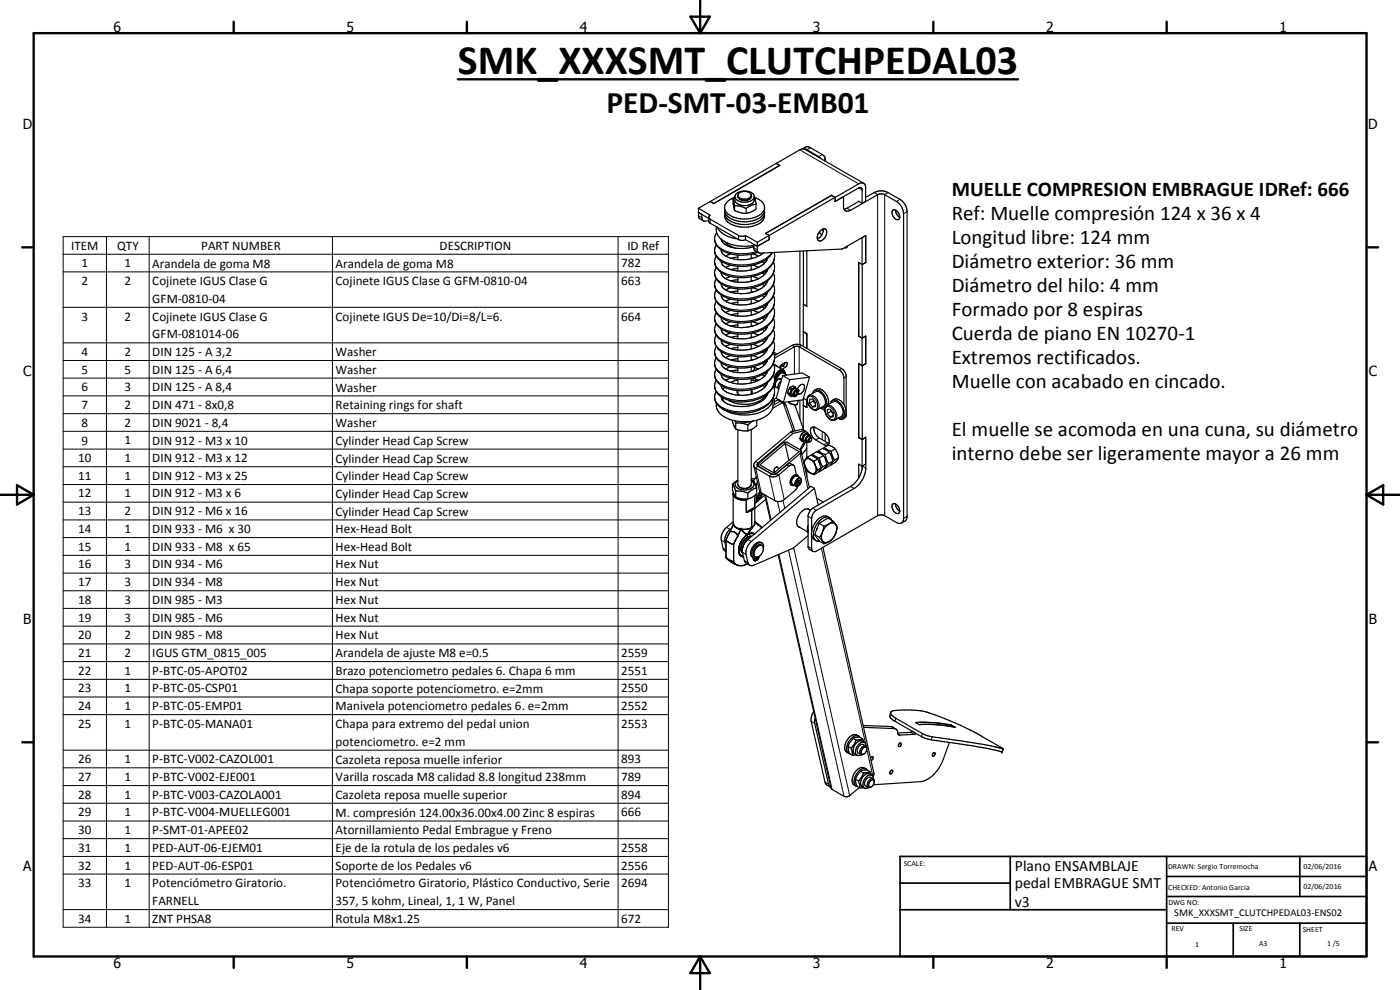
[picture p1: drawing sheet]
<svg xmlns="http://www.w3.org/2000/svg" width="420mm" height="297mm" viewBox="0 0 420 297" stroke-linecap="round" stroke-linejoin="round" font-family="sans-serif">
<g fill="none" stroke="#000" stroke-width=".71">
<path d="M10.1 9.9h400v277.1h-400zM70.1 6.5v3.4M140.1 6.5v3.4M207.2 5h5.8l-2.9 4.9zM210.1 0v9.9M280.1 6.5v3.4M350.1 6.5v3.4M137.4 23.8h168.1M6.7 74.2h3.4M410.1 74.2h3.5M.1 148.5h10M5.1 145.6l5 2.9-5 2.9z"/>
<path d="M410.1 148.5h10M410.1 148.5l5-2.9v5.8zM6.7 222.7h3.4M410.1 222.7h3.5M70.1 287v3.4M140.1 287v3.4M210.1 287v10M210.1 287l2.9 5h-5.8zM280.1 287v3.4M350.1 287v3.4"/>
</g>
<g fill="none" stroke="#000" stroke-width=".35">
<path d="M220 59.6l.5 2.1M220 59.6v1.4l.5 2.2M220.4 59.3a3.4 3.4 0 0 0-2.5 5.1 8.1 8.1 0 0 0 11.1 0 2.89 2.89 0 0 0 .4-2.6 3.9 3.9 0 0 0-2.9-2.5M220.5 59.1a3.4 3.4 0 0 0 4.4 1.4l1.1-.7 .3-.7M220.5 59.2l-.5 .4M220.9 58.2a3.9 3.9 0 0 1 5.4 .4v1.6a3.6 3.6 0 0 1-5.7 0l-.1-1.4zM221.4 58.6a2.43 2.43 0 0 0 4.1 .2M221.9 57.8a2.65 2.65 0 0 1 3.6 .6l-.3 1.2a2.96 2.96 0 0 1-3.5 0 1.21 1.21 0 0 1 .2-1.8zM226.3 59.1l.2 .2M226.5 59.3l.4 1.7v1.7l-1.8 1.1-1.2 .2M232.9 49l1.1 .7-19.8 11.3M233 49v.1"/>
<path d="M233 49l1 .6-19.8 11.5M240.8 44.7l-27.6 15.8M240.8 44.7l.7 .1 17.7 10.2M240.9 44.7l1-.6h.8l4.3 2.4 .6 1M241 44.7l1.2 .2 3.7 2.2 .2 .4M247.6 47.5l-.2 .7M247.6 47.6v.7M249.6 58.6l1 .6M249.6 58.6h.1M249.6 58.6l-19.8 11.5M250.6 59.2l-1.1-.6-19.7 11.4M250.6 59.2v1.3l2.5-1.5v3.2a1.27 1.27 0 0 0 .8 1.1 1.27 1.27 0 0 0 1.4-.2l8.6-4.9 1.3 .1 3.8 2.2a4.6 4.6 0 0 1 2.2 3.6v91.5l-.2 .8-.5 .5"/>
<path d="M250.6 59.2l-19.8 11.5M250.6 59.2v1.3M259.2 55l.3 .3 .3 .7v4.4l-1.1 .6M259.2 55l-1-.1-7.6 4.3M259.8 59.2l2.5-1.4a4.5 4.5 0 0 1 4.3 0l3.5 2a4.6 4.6 0 0 1 2.1 3.7v91.4l-.4 1.3-1.3 .7M209.6 63.8l3.1 1.7M209.6 62.5l.1 2.7 .3 .5 1.1 .6M209.6 62.5l3.5 2.1-.4 .6M210.6 64.3l.1 1.5 .4 .5M211.1 66.3h1.6M212.7 65.2l.2 .5 9 5.1 1.1 .1 .7-.2M212.7 65.2v1.2l.2 .4 9 5.2 1.1 .1 .7-.2"/>
<path d="M213.1 60.5l-3.5 2M213.2 60.5l1 .5M213.2 60.5h.1M215 68.1a4.2 4.2 0 0 0 2.7 4.5 13.8 13.8 0 0 0 8.5 1.1M215 73.4a3.8 3.8 0 0 0 2.4 5.5l2.1 .7 1.9 .3M215 76.8a3.6 3.6 0 0 0 1.5 5M215.1 69.8a3.6 3.6 0 0 0 1.6 5.3 13.1 13.1 0 0 0 10.7 .6M215.3 68.2a7.4 7.4 0 0 0 6 3.5M216.5 78.4a3.1 3.1 0 0 0 2.8 2.5M216.5 71.8l.2 .7 .6 .7a6.8 6.8 0 0 0 3.3 1.2M216.5 75v.3M216.5 75.3a4.8 4.8 0 0 0 4.3 2.6h3.4l1.7-.4"/>
<path d="M216.6 71.9h-.1M216.7 75.1l-.2 .2M216.7 78.5l-.2 .2M217.5 72.4l.8 .9 1.3 .7M217.5 62.5a4.1 4.1 0 0 0 3.6 2.9 8 8 0 0 0 8-1.9l.3-1M217.5 63.5a3.2 3.2 0 0 0 2.6 3.3 8.4 8.4 0 0 0 9-1.6l.3-1M218.2 73.2l-.4 .2M219.3 79.5l-1.5 .7M219.3 76.2l-1.5 .6M219.6 74l-.3 .1M219.6 74l.5 .3M220.5 61.7v1.5"/>
<path d="M220.5 61.7l1.7 .2 1.7 .7M220.5 63.2l1.3 .5 2.1 .3M221.4 76.5v1.4M221.4 79.9v1.4M221.4 77.1l-2.1 .4M223.7 70.7l3.6 2M223.7 71.9l3.6 2M223.7 70.7v1.2M223.9 62.6v1.4M225.5 76.2v1.4M225.5 79.6v1.4M225.5 77.4l.4 .1"/>
<path d="M225.9 79.5l1.8 .7M225.9 76.2l1.8 .6M226.2 74l-.8 .2a12.2 12.2 0 0 1-5.2 .1M226.9 61.3l-1.1 .2-1.9 1.1M227.3 73.9l-1.1-.6 .1 1.5 1.4 1M227.3 72.7v2.5l.4 .7M227.7 75.9l25.1-1.2 7-4v8.1M228.7 78.5l-3.1 1.1-2 .3h-2.2M228.7 78.5l.7 .5M229.1 75.9l-1.6 1-1.6 .6M229.4 63.5a2.99 2.99 0 0 1-.4 2.5 8.2 8.2 0 0 1-8.9 1.6 3.4 3.4 0 0 1-2.6-3.7M229.4 78.1l.4 .4"/>
<path d="M229.8 70v.1M229.8 70l1 .7M229.8 70.1l1 .6M230.4 77.4a6.4 6.4 0 0 1-4.5 3.5M230.8 70.7v1.2l-3.5 2M230.8 70.7l-3.5 2M231.8 75.7a7.1 7.1 0 0 1-3.1 2.8M232.1 78.5a5.3 5.3 0 0 1-3 6.6l-3.2 1.3M232.3 75.7a4.8 4.8 0 0 1-1.9 5.1M240.1 75.4v28M241.1 75.3v15.9M242.1 75.2v16.7l-1-.6"/>
<path d="M245.8 69.6l.9 .8M246.2 69.3a1.01 1.01 0 0 1 1-.7 1.01 1.01 0 0 1 .9 .9 2.49 2.49 0 0 1-2.3 2.8 2.01 2.01 0 0 1 .4-3zM246.8 68.8l.2 .4M247 68.7v.5M247 69.2a3 3 0 0 1-1.7 2.5M250.6 60.4v.1M250.6 60.5l7.3-4.2h.4l.4 .5v4.2M254.3 73.8l-.3 .5h-.6M257.7 60.4v.1M257.7 60.4l1 .6M257.8 60.4l-3.6 2.1-.9 .3M258.7 71.3v.1"/>
<path d="M258.7 79.4l-1-.7v22.2M258.7 79.4h.1M258.7 71.4v8M258.8 79.4v22l-1.1-.5M259.7 70.7l-1 .7M259.8 78.8l-1 .6M259.8 78.8l-1.1 .6M267.9 63.1l.1-.1a1.92 1.92 0 0 1 1.7 2.8 1.89 1.89 0 0 1-1.8-2.7zM268.8 63l.3 1.3 .9 .9M215 87a3.6 3.6 0 0 0 2 5.2 13.2 13.2 0 0 0 8.9 .9M215 80.2a3.8 3.8 0 0 0 2.4 5.4l1.6 .7a15.5 15.5 0 0 0 6.9 .1M215 83.6a3.7 3.7 0 0 0 2 5.3 13.4 13.4 0 0 0 12.4-.6"/>
<path d="M215 90.4a3.6 3.6 0 0 0 2 5.2l2 .8a15.5 15.5 0 0 0 6.9 .1M215 93.8a3.5 3.5 0 0 0 1.3 4.8 13.2 13.2 0 0 0 13.1-.1M215 97.2a3.8 3.8 0 0 0 2.4 5.4l2 .7a14.5 14.5 0 0 0 6.5 0M216.5 81.8l2.2 1 2.8 .5h2l2.4-.4M216.5 81.8a3.4 3.4 0 0 0 2.8 2.4M216.5 85.1a3.1 3.1 0 0 0 2.8 2.6M216.5 88.5a3.1 3.1 0 0 0 2.8 2.6M216.5 91.9a2.99 2.99 0 0 0 2.5 2.5h.3M216.5 95.3a3.1 3.1 0 0 0 2.8 2.5M216.5 98.7a3.1 3.1 0 0 0 2.8 2.5M216.7 81.9l-.2 .2M216.7 85.3l-.2 .2"/>
<path d="M216.7 88.7l-.2 .2M216.7 92.1l-.2 .1M216.7 95.5l-.2 .1M216.7 98.8l-.2 .2M219.3 99.9l-1.5 .6M219.3 96.5l-1.5 .7M219.3 93.1l-1.5 .7M219.3 97.8a12 12 0 0 0 6.6 0M219.3 89.7l-1.5 .7M219.3 86.4l-1.5 .6M219.3 91.1l2.5 .4 2.1-.1 2-.3M219.3 82.9l-1.5 .7"/>
<path d="M219.3 80.9l2.5 .4h2.1l2-.4M221.4 83.3v1.4M221.4 86.7v1.4M221.4 90.1v1.3M221.4 93.5v1.4M221.4 96.8v1.4M221.4 80.6l-2.1 .3M221.4 83.9l-2.1 .3M221.4 87.3l-2.1 .4M221.4 90.7l-2.1 .4M221.4 94.1l-2.1 .3M221.4 97.5l-2.1 .3"/>
<path d="M225.5 83.1v1.3M225.5 86.4v1.4M225.5 89.8v1.4M225.5 93.2v1.3M225.5 96.6v1.3M225.5 100v1.3M225.5 80.8l.4 .1M225.5 84.2l.4 .1M225.5 87.5l.4 .2M225.5 91l.4 .1M225.5 94.4h.4M225.5 97.7l.4 .1"/>
<path d="M225.9 99.9l1.8 .6M225.9 96.5l1.8 .7M225.9 93.1l1.8 .7M225.9 89.7l1.8 .7M225.9 86.4l1.8 .6M225.9 82.9l1.8 .7M228.7 81.9l.7 .4M228.7 85.3l.7 .4M228.7 88.7l.7 .4M228.7 92.1l.7 .4M228.7 95.5l.7 .4M228.7 98.8l.7 .5"/>
<path d="M229.4 95l.4 .5M229.4 91.7l-2.1 1-1.4 .4M229.4 98.4l.4 .4M229.4 91.7l.4 .4M229.4 88.3l.4 .4M229.4 84.9l.4 .4M229.4 81.5l.4 .4M229.8 92.1a8 8 0 0 1-5.2 2.6l-3.1 .2-2.2-.5M229.8 81.9a8.8 8.8 0 0 1-6.2 2.8l-2.8-.1-1.5-.4M230.4 84.2a7.1 7.1 0 0 1-6.2 3.8l-3.1 .1-1.8-.4M230.4 80.8l-1.4 1-3.1 1.1M230.4 87.6a6.4 6.4 0 0 1-4.5 3.5"/>
<path d="M230.4 91l-.6 1.1M230.4 94.4a6.6 6.6 0 0 1-4.5 3.4M230.4 97.8a6.2 6.2 0 0 1-4.5 3.4M230.4 80.8l-.6 1.1M232.1 81.9a5.2 5.2 0 0 1-2.7 6.4M232.1 85.3l.3 1.1-.3 2.2M232.1 88.7l.3 1.1-.3 2.2M232.1 92.1a4.2 4.2 0 0 1 0 3.3M232.1 95.5l.3 1.1-.3 2.2M232.1 98.8a5.2 5.2 0 0 1-2.7 6.4M232.1 88.6a6.9 6.9 0 0 1-2.7 3.1M232.1 92a8.3 8.3 0 0 1-6.2 4.5"/>
<path d="M232.1 95.4a6.9 6.9 0 0 1-2.7 3.1M232.1 98.8a8.5 8.5 0 0 1-6.2 4.5M241.1 91.3v8.2l1 .6v4.5M241.1 99.6l1 .6M241.1 99.6v4.3M241.1 91.2l1 .6M241.1 99.5v.1M241.1 91.2v.1M215 100.5a3.6 3.6 0 0 0 2 5.3l1.1 .5a14.2 14.2 0 0 0 7.8 .4M215 103.9a3.5 3.5 0 0 0 1.3 4.9 12.2 12.2 0 0 0 9.6 1.2M215 107.3a3.6 3.6 0 0 0 2 5.3 13.5 13.5 0 0 0 8.9 .9M215 110.7a3.7 3.7 0 0 0 2.4 5.4l2 .8 1.9 .2"/>
<path d="M215 114.1a3.6 3.6 0 0 0 2 5.2M215 117.5a3.8 3.8 0 0 0 2.4 5.4 13 13 0 0 0 13.4-1.8l1.2-1.6M216.5 115.7a2.99 2.99 0 0 0 2.5 2.4l.9 .2a11.8 11.8 0 0 0 5 .1l2.6-.8 2-1.4M216.5 102.1a3.1 3.1 0 0 0 2.8 2.5M216.5 105.5a3.1 3.1 0 0 0 2.8 2.5M216.5 108.9a3.1 3.1 0 0 0 2.8 2.5M216.5 119l.1 .8 .5 .6M216.7 102.2l-.2 .2M216.7 105.7l-.2 .1M216.7 109l-.2 .2M216.7 112.4l-.2 .2M216.7 115.8l-.2 .2"/>
<path d="M216.9 119.3l.2 1.1M217.5 116.2l-.4 .8M219.3 113.5l-1.5 .6M219.3 110.1l-1.5 .6M219.3 106.7l-1.5 .6M219.3 111.4l2.2 .4h2.1l2.3-.4M219.3 103.3l-1.5 .6M219.3 108a12 12 0 0 0 6.6 0M219.3 101.2l2.5 .4h1.8l2.3-.4M221.3 117.1l.1 1.1M221.4 100.2v1.4M221.4 103.6v1.4"/>
<path d="M221.4 107v1.4M221.4 110.4v1.4M221.4 113.8v1.4M221.4 117.2v1M221.4 118.2l.7 .4M221.4 114l-2.2 .7M221.4 100.9l-2.1 .3M221.4 104.3l-2.1 .3M221.4 107.7l-2.1 .3M221.4 111l-2.1 .4M225.5 103.4v1.3M225.5 106.8v1.3"/>
<path d="M225.5 110.2v1.3M225.5 113.5v1.4M225.5 116.9v1.3M225.5 117l.2 .7-.4 .6M225.5 114l1.5 .4M225.5 101.1l.4 .1M225.5 104.5l.4 .1M225.5 107.9l.4 .1M225.5 111.3l.4 .1M225.7 106.7l-.2 .3M225.9 113.5l.9 .2M225.9 110l1.8 .7"/>
<path d="M225.9 106.7l1.8 .6M225.9 103.3l1.8 .6M225.9 104.6l-3.4 .5-3.2-.5M226 113.5v.6M226.6 110.3l-.5 1M226.8 113.7l.4 .2M226.8 113.7v.6M227.2 113.9l.5 .2M227.2 113.9l-.1 .4M227.4 110.6l-.2 .3M227.6 114.1l-.5 .2M228.7 102.2l.7 .5"/>
<path d="M228.7 105.7l.7 .3M228.7 109l.7 .5M228.7 112.4l.7 .4M229 115.6l.5 .6M229.4 105.2l-1.6 .9-1.9 .6M229.4 112l-3.5 1.5M229.4 115.4a13.2 13.2 0 0 1-8.1 1.7M229.4 115.4l.4 .4M229.4 112l.4 .4M229.4 108.6l.4 .4M229.4 105.2l.4 .5M229.4 101.8l.4 .4"/>
<path d="M229.5 116.1v.1M229.7 118.6a7.6 7.6 0 0 1-7.6 2.6l-1.7-.3-1.9-.9M229.8 109a7.5 7.5 0 0 1-3.9 2.4M229.8 109l-.5 .3M229.9 118.4v.6M229.9 119l-.1 .2a10.4 10.4 0 0 1-12.7 1.2M230.4 111.3a7.6 7.6 0 0 1-7.2 3.9 8.2 8.2 0 0 1-6.5-2l-.2-.9M230.4 101.1a5.9 5.9 0 0 1-4.5 3.5M230.4 107.9l-.6 1.1M230.4 114.7l-.9 1.5M230.4 118.1l-.5 .9M230.4 104.5a6.3 6.3 0 0 1-4.5 3.5"/>
<path d="M232 119.5a5 5 0 0 1-4 4.2 12.7 12.7 0 0 1-11.4-1.2M232 119.6v2.1a4.9 4.9 0 0 1-3.9 4.1l-3.2 .7M232.1 102.2a4.6 4.6 0 0 1-.8 4.7l-1.1 1.2-1.6 1-2.7 .9M232.1 109a5.3 5.3 0 0 1-2.7 6.4M232.1 112.4a5.6 5.6 0 0 1-3.5 6.9 13.6 13.6 0 0 1-11.6 0M232.1 115.8a4.2 4.2 0 0 1-.1 3.7M232.3 115.2v1M232.3 109.5h.2M232.4 106.3v.4M232.4 106.3h.6M232.4 114.8l.2 .3-.2-.2M232.4 106.7a5.7 5.7 0 0 1-3 5.3"/>
<path d="M232.4 106.7l5.3-3.1a3.1 3.1 0 0 1 2.8 0l12 7a3.1 3.1 0 0 1 1.4 2.1v12l-.2 .6-.9 .5M232.4 107.5l6-3.4 1.1-.2 12.6 7.2 .8 1.1 .4 1v8.2M232.5 109.5l2.6 1.5M232.5 109.5l.7 .4M232.8 114.6l-.2 1.1 .3 .5 .6 .3M233 119.4l-.6 .4v1.6l1.7-1M233.2 106.2l-1.1-.5 .3 .6M233.5 119.8v.2M233.5 120l.5 .3M233.5 120l-1.1 .6M233.5 116.5l.2 .4M234.4 114.3a2.14 2.14 0 0 0-.9 2.2"/>
<path d="M234.5 113.9a1.12 1.12 0 0 0-1.7 .7M234.9 112.7l-2 6.8 2.2 1.2M234.9 112.7l5.9-.8 2.1 1.3M234.9 112.7l2.1 1.2M234.9 109.2v.7M235.1 111.5a2.33 2.33 0 0 0-2.4 2.6l.1 .5M235.2 111.5a2.6 2.6 0 0 0-2.3 2.9M235.2 111.5l.4 .3M235.5 111.7a1.07 1.07 0 0 0-1.9 .1 2.93 2.93 0 0 0-.9 2.9M235.6 108.8l-.5 .9-1.1 .7 .6-1 1.1-.6a.46 .46 0 0 1 .6 .1 .46 .46 0 0 1-.1 .7l-.4 .5-1.1 .7M235.6 111.8a1.13 1.13 0 0 0-.9-.9 1.13 1.13 0 0 0-1.2 .5l-1.1 1.8M235.6 111.8l.1 .5"/>
<path d="M236.1 112.5l-1-.6a1.96 1.96 0 0 0-1.9 2.1M236.4 117.9l.6 .8 .5 .3M236.4 117.9l.5 .3M236.9 118.2l.6 .8M237 116.5l-.6 1.4M237 116.5l.5 .3M237 113.9l-1.9 6.8M237.3 118.7l.1 .1M237.5 116.8l-.6 1.4M237.9 118.8l-.4 .2M238.6 117.5l.4-.2 .3 .2-.3 .9a.44 .44 0 0 1-.6 .2 .44 .44 0 0 1-.1-.6zM238.6 117.1l.5-.2a1.11 1.11 0 0 1-.1 1.9 .62 .62 0 0 1-.9 .1 .62 .62 0 0 1-.1-.9z"/>
<path d="M238.6 116.1l-.7-.2-.9 .6M238.6 116.1l.5 .7M238.6 116.1l-1.1 .7M238.8 118.4l-.1 .1M239.2 117.7l-.1-.2a.62 .62 0 0 0-.6 .3 .62 .62 0 0 0 0 .7h.2M239.2 117.7l-.5 .8M239.2 117.7h.1M239.3 116.9a1.56 1.56 0 0 1 1.9-1.4 1.93 1.93 0 0 1-1.6 2.7l-.1-.1M239.3 117a1.24 1.24 0 0 0-1.5 0 1.24 1.24 0 0 0-.4 1.4l.8 .6M239.3 116.7l.5 .4-.2 .2M239.6 117l-.1 .1M239.8 117.2l-.2 .6"/>
<path d="M241.1 119.8v1.8l1 .6M241.1 119.5l1.1 .6M242.7 118.7l2.1-1.2a2.64 2.64 0 0 1 2.9 2.6v1l-.3 .6-2.1 1.2a2.61 2.61 0 0 1-3-2.2v-.4a1.65 1.65 0 0 1 .4-1.6zM242.9 113.2l-1.9 6.8-5.9 .7M242.9 113.2l-5.9 .7M243.9 118a1.25 1.25 0 0 1 .9-1.1 1.25 1.25 0 0 1 1.3 .4 3.8 3.8 0 0 1 1.8 4.6M244.5 117.1a2.15 2.15 0 0 1 3.2 .9 3.5 3.5 0 0 1 .8 3.5M257.7 100.9l1 .6M257.7 109.1h.1M257.7 109.1l1.1 .7M258.7 109.7l-1-.6v22.2M258.7 101.5l1.1-.7v8.3"/>
<path d="M258.7 101.5v8.2M258.8 109.8v22M259.8 109.1l-1 .7M259.8 109.1l-1.1 .6M215 120.9a4.3 4.3 0 0 0 2.7 4.4 13.3 13.3 0 0 0 7.2 1.2M219.8 126.1l.4 1.5 .6 1.1M220.6 126.3l.2 .6M220.8 126.9v1.8M220.8 128.7l1.4 .5 2.2 .1M220.8 126.9l2.2 .1 1.4 .5M222.3 126.5l2.1 .1M224.4 126.5v.1"/>
<path d="M224.4 127.5v1.8M224.9 126.5l-.5 .1M225.5 128.9v16.7a2.42 2.42 0 0 1-4.1-.2v-16.5M225.5 128.9l-1.1 .4M226.1 126.3l-1.7 1.2M226.2 139.7l1.8 7.7 .5 .5 4.1 2.3a2.63 2.63 0 0 0 2.8-.3l3.1-2.6 .9-1.4M227.1 126.1v1.7l-1.6 1.1M227.5 139.6l.4 .5M227.5 139.7l.1 .3M228 139.5l7.6-6.4 4.2 2.4-7.5 6.4zM233.9 120l.2 .4M234.1 120.4l.9 .5"/>
<path d="M234.6 120.4l1.2 1 2.8 7.9M234.8 120.8l-3 1.8M235.1 120.9l3 8.5M235.6 133.1l1.2 5M237.3 129.6l-10.5 8.9a1.15 1.15 0 0 0 0 2l4.1 2.3a2.63 2.63 0 0 0 2.8-.3l3.4-2.8 .7-.3 .4 .2M237.3 129.6l.7 .4M237.9 129l-.2 .5M238 130l-10.8 9.2 .2 .6 4.4 2.5M238.1 139.6l-.7-.5a1.09 1.09 0 0 0-1.3 .4l-3.1 2.6-.6 .3-.9-.2M238.2 139.6l.3 .5 .5 2.3M238.5 121.5l2.7 7.5M239.6 120.1l-.4 1.1a2.43 2.43 0 0 1-2.6-.6v-.1"/>
<path d="M240.1 120.1v5.7M240.1 134.9l-3.8-2.2-1.1 .1-7.5 6.3-.2 .5M240.1 134.9l.1 .1M240.1 131.6l1 1M240.1 131.6l.5 .2M240.2 135l.2 .4M240.4 135.4l-.3 .7-7 5.9-1.2 .3M240.4 135.3l2.5 11M240.6 131.8l.5 .8M240.7 130.1l-.6 1.5M240.7 130.1l.4 .3M241.1 121.7v7"/>
<path d="M241.1 130.4l-.5 1.4M241.1 121.7h.1M241.3 132.6l-1.2 2.3M241.4 132.5l-.3 .1M241.5 139.3l.2 .7M241.5 139.7l.3 .6M241.6 132.5h-.2M241.7 138l-.2 1.3M241.7 129.3l-1.1-.5-3.3 .8M241.7 132.5l-1.5 2.5M241.8 137.8l-.5 .8 .2 .8M241.9 129.5l-.7-.3-3.2 .8"/>
<path d="M242.1 120.1v2.2l-1-.6M242.1 132.7v4.7M242.1 134.5l-1.5 1.8M242.1 137.4l-.3 .4M242.3 129.8l.5 .7M242.3 129.8l-1.2 .6M242.3 129.8l-.5-.3-1.1 .6M242.3 137.2l-.2 .2M242.3 137.2l1.1 .8M242.3 137.2l1.1-.7 2 1.2M242.5 132.5l-.4 .2M242.9 137.7l-.7-.1-.4 .2"/>
<path d="M243 137.7l.4 .3M243 130.6a1.26 1.26 0 0 0-1.2 .7 1.26 1.26 0 0 0 .2 1.4h.1M243 121v-1.2l.9-.1 .9 1.1v1.2l-.9 .1M243 121l.9 1.1M243 130.6l.2 .6M243 130.6l-.5-.3a1.33 1.33 0 0 0-1.2 2l.6 .3M243.2 132.5a.4 .4 0 0 1-.5-.3 .4 .4 0 0 1 .2-.5l.4-.2a.67 .67 0 0 1 .1 .8 .67 .67 0 0 1-.8 .3M243.4 131.3a.92 .92 0 0 0-.8 1.3M243.4 131.3l.2 .5M243.4 131.3l-.6-.3a.84 .84 0 0 0-.8 .4 .84 .84 0 0 0 .1 .9l.5 .3M243.4 138l1 .3M243.4 138l.8 .7 .5 1"/>
<path d="M243.5 128.4l.5-.3 .5 .1 2.8 1.6a2.87 2.87 0 0 1 1.3 3.6l-.9 .2-2.9-1.6a2.92 2.92 0 0 1-1.3-3.6zM243.9 136.3l1.2-.7 .9 .3 1.1 .8M243.9 136.3l.8 .6 1.2 .5M243.9 136.3l-.4 .3M244 120.4l.8 .8M244 120.4l-1 .6M244.1 120l-.1 .4M244.3 128.1a3.4 3.4 0 0 0 1.5 3.3l3 1.6M244.4 138.3l.3 1.4M244.7 139.7l.2 .7-.1 1.2M244.7 139.7l.7 1.3M244.8 121.6l-.9 .5"/>
<path d="M245.4 137.7l1.1 2.6M245.4 137.7l-1 .6M245.6 135.3l.9 .6 1.2 .5M245.6 135.3l1.2-.8 1.2 .5 .9 .7M245.6 135.3l-.3 .3M245.8 138.6l.3 .7M245.8 138.7l.1 .2M245.9 137.4l.4 1.5 .6 1.2M246.2 122.4l1.4 .8M247.1 136.7a4.5 4.5 0 0 1 1 2.7M247.1 136.7l-1.2 .7M247.4 134.2l1.2-.7 1.2 .5 .8 .7"/>
<path d="M247.4 134.2l1.1 .8 1 .4M247.4 134.2l-.4 .4M247.6 130v2.4M247.7 136.4l.3 1.4 .7 1.3M247.7 122.2l-.2 .1M247.7 122a3.3 3.3 0 0 0 2.4 4.2l2.4-1.3a2.48 2.48 0 0 0-.2-3.4l-1.1-.9-.7-.2-2.4 1.3-.7 .6h-1M248.1 139.4l-1 1.4-1.2 .7M248.1 139.4l-1.2 .7M248.3 124v-1.1l.9-.1 .9 1.1v1.2h-.9M248.3 124l.9 1.1M248.7 139.1l-1 1.4M248.9 135.7l-1.2 .7"/>
<path d="M248.9 135.7l.8 1.5 .2 1.1M249.2 139.4l.3 .1M249.2 121a1.46 1.46 0 0 1 1.3-1 1.46 1.46 0 0 1 1.4 .8 4 4 0 0 1 1.2 4.3l-.3 .2M249.3 123.4l.8 .8M249.3 123.4l-1 .6M249.4 123.1l-.1 .3M249.5 135.4l.3 1.4 .7 1.2M249.8 120.1a2.04 2.04 0 0 1 3.2 .9l.3 .4M249.9 138.3l-1.2 .8M249.9 138.3l-1 1.5-1.2 .7M250.1 124.6l-.9 .5M250.5 138l-1 1.5"/>
<path d="M250.6 134.7l-1.1 .7M250.6 134.7l.7 1.2 .4 1.4M251.7 137.3l-1.1 1.5-1.1 .7M251.7 137.3l-1.2 .7M252.8 125.3l-1.1 .1M253.3 121.4l.6 1.8M253.3 125.1a.93 .93 0 0 1-.7 .8 .93 .93 0 0 1-1.1-.4M253.9 123.9l-.2 .8-.9 .6M257.7 131.2l1.1 .6M257.7 131.3l1 .6M257.8 131.2l-.1 .1M258.7 131.9v8.6"/>
<path d="M258.8 131.8l1-.6v9.7a8.2 8.2 0 0 1-3.5 5.7l-11.3 6.5a3 3 0 0 0-1.4 2.5v4M258.8 139.8a7.7 7.7 0 0 1-3.5 6.2l-11.4 6.5-.7 .6M259.7 131.2l-1 .7M259.8 139.2l-1.1 .7-1-.7v4.2M219.1 159.5a1.94 1.94 0 0 1 2.3 1.4M219.1 159.5l-1.2 2.6M219.7 158.4a4.7 4.7 0 0 0-2.2 4.3l.4 1.4M219.8 145.3l1 2.1M219.8 145.3v1.8l.3 .7M220 148.3a3.2 3.2 0 0 0 4 1.7M220 156.5l-2 1.7a4.3 4.3 0 0 0-1.5 3.9l.6 2.6 .8 .8M220.1 147.8l.7 1.3"/>
<path d="M220.1 147.8v9.6M220.3 157.7l-.2-.5-1 2.3M220.3 157.7l.3 .4M220.3 157.7l.5 .5 1.2 .5M220.5 157.9l.2 .2M220.6 158.1l1.4 .6M220.7 158.1l1.3 .6M220.8 147.4h1.8l1.8 .6M220.8 149.1l1.4 .5 2.2 .1M220.8 147.4v1.7M221.4 144.3a1.25 1.25 0 0 0-.8 1.3 1.25 1.25 0 0 0 1.2 1.1 3.6 3.6 0 0 0 4.4-.9l.1-.3a1.16 1.16 0 0 0-.8-1.2M221.4 144.1l-1.6 1.2"/>
<path d="M222.5 158.8l.7 .9a1.06 1.06 0 0 0 1.2 .4M222.5 158.5l-.5 .2M222.5 158.5v.3M222.5 158.5l-1.1 2.4M224 150v3.7M224.4 148v1.7M224.5 149.7l-.5 .3M224.7 153.5l-.7 .2M225.1 153.4l-.4 .1M225.3 153.3l.3-.1v5.1M225.5 144.1l.6 .2M225.6 158.3l-1.5 .5h-1.6"/>
<path d="M225.6 158.3l-1.2 1.8M225.7 159.9l-.3 .1M225.9 160l.3 .1M226.1 144.3l1 2.1M226.2 152.7l-.5 .4M226.2 152.7l-1.5 .8M226.3 157.6l-1.9 2.5M226.5 148.7v3.6M226.5 152.3l-.3 .4M226.5 152.3l-2.5 1.4M226.5 148.6v8.6l-.9 1.1M226.5 143.7l-1 .1"/>
<path d="M226.5 156.4l.9 1 1.2 1M227 148.3v2.4M227 143.1l-.9 1.2M227 156.9l1.4 1.1M227.1 146.4l-1.6 .7-1.1 .9M227.1 146.4v1.8l-1.3 1-1.4 .5M227.4 144.7l-.4 1.3M228 147.5l-.6 1.1-.3 2M228.2 147.7l-.6 1.1-.3 1.6M228.3 147.7l-.6 1.1-.2 1.5M228.6 148l-.7 1.9M228.9 148.1l-.7 1.5"/>
<path d="M229.5 148.5l1.7 7.6M229.5 148.5l-3 2.5M229.8 149.8l-3.3 2.8M232.4 141.4l.3 .2M233.1 140.1l.8 .5M233.4 140.3a.78 .78 0 0 0-.9 .3 .78 .78 0 0 0 .1 1M239.2 144.6l.5-.5 .4 .2-.1 .6-.5 .5-.4-.2zM239.4 142.6a1.77 1.77 0 0 0-2.3 1.9l.1 .7 .4 .4M239.5 157.9l2.9 1.7M239.5 144.6l-.4 .3M239.5 144.6l.5 .3M239.6 144.3l-.1 .3"/>
<path d="M239.7 143.3a.87 .87 0 0 0-.8-.8 .87 .87 0 0 0-.9 .6 1.73 1.73 0 0 0-.2 2.6l.6-.1M241.8 140.3l1.1 1.4M241.8 140.3l.3 .6M242.1 140.9v2.1M242.1 140.9l1.1 1M242.5 152.7l.7 .5M242.5 159.4v.3M242.5 157.6l-.2 1.2 .2 1.2M242.5 158.7v.4M243 141.8l.2 .1M243 153a2.1 2.1 0 0 0-2.9 1.1 3.1 3.1 0 0 0-.5 3.9l.4 .2M243.2 141.9l.2 .1"/>
<path d="M243.2 153.1l-.7 1.5v9.6l.3 .5 1.2 .8M243.4 142l1 .4M244.4 146.5l-1-.6-19.3 16.2a4.4 4.4 0 0 0-1.3 3.6l.8 3 1.4 .9M244.4 146.5l-18.9 16a4.5 4.5 0 0 0-1.6 3.9l.7 2.8 .4 .4M244.4 146.5l1.2 5.1M244.7 141.8l-.3 .6M244.7 141.8l-.5 .3-.8-.1M244.8 141.6l-.1 .2M245.1 149.5l2 1.2M245.3 158.4l-.2 .4M245.4 141l-.6 .6M245.7 141.4l.2 .1"/>
<path d="M245.8 157l1.5 .9M245.8 157l-1.3 3.4M246.5 140.3l-1.1 1.5-1 .6M246.5 140.3l-1.1 .7M246.9 140.1l-1 1.4M247 159.3l-1.1 1.9M247 159.3l-.5 1.5 .2 1.3M247.3 157.9l-.3 1.4M247.5 140.4l.2 .1M248.8 157.2l-.9 .7-.9 1.4M248.8 157.2l-1.5 .7M249 155.3a2.55 2.55 0 0 0-3.8 .8 4.6 4.6 0 0 0-1.1 5.6l.8 .5"/>
<path d="M249.1 157l-.3 .2M249.1 157l1.1-.1 .6 .5M249.6 156.1a1.74 1.74 0 0 0-3-.4 5.6 5.6 0 0 0-2.2 6.1l.7 .5 .8 .1M249.9 156.3l.9 1.1M249.9 156.3l-.8 .7M249.9 156.3l-1.4-.9-2.7 1.6M250.8 157.4l.1 .2M250.9 157.6l.2 .2a1.11 1.11 0 0 1 0 1.4l-.3 .8M250.9 157.6l.2 1.3-.3 1.1M267.9 151.3l.1-.1a1.92 1.92 0 0 1 1.7 2.8 1.75 1.75 0 0 1-2-1.9zM268.8 151.2a2.68 2.68 0 0 0 1.2 2.2M270.5 156.9h-1.2l-3.8-2.2-1.6-.1-19.4 10.9-.6-.1-.2-.3-.1-4.5"/>
<path d="M217.9 162.1l2.3 1.3M217.9 162.1v5.1M217.9 167.2l.6 .6 1.7 .8M217.9 167.2l1.6 1.6 2.1 .9M220.2 163.4v5.2M220.2 168.6a2.81 2.81 0 0 0 4.1 .6M221.4 160.9l-1.2 2.5M221.7 164.6a2.32 2.32 0 0 0 .5 2M221.7 165.4v.3M221.7 164.6a1.97 1.97 0 0 0 1.1 2.3M221.8 165.8l.4 .8M221.8 165.6l.1 .3"/>
<path d="M221.8 164.1l-.1 .8M221.9 166l.3 .5 .6 .4M221.9 163.8l-.2 .9M222.1 163.2l-.4 1.4M222.2 166.6l.6 .4M222.2 166.6l.4 .4M222.3 164.6l.5 .1M222.3 164.6l.4 1.2M222.4 164.9l.3 .9M222.4 162.6l-.4 .8M222.5 163.6l-.2 1M222.6 166.9l.3 .1"/>
<path d="M222.6 167h.2M222.7 165.8l.2 .1M222.7 162l-.2 .4M222.8 166.9h.3M222.8 167h.3M223 161.7l-1 1.7M223 162.6l-.4 .7M223.2 162.2l-.7 1.5-.2 1M223.3 161.3l-.7 .9-.7 1.7M223.3 161.3l-.3 .3M223.6 161l-.6 .6M223.8 160.8l-.3 .3"/>
<path d="M223.9 160.2h.1M224 161.4l-.5 .5M224 161.4l-.8 .9M224.3 161.2l-.3 .2M224.6 160.3l-.7 .4M224.8 161l-.5 .2M224.8 161l-.6 .2M224.9 161.5a3.8 3.8 0 0 0-2 2.8M225.3 160l-1.4 .7M225.5 160.1l-1.1 .2-1.1 1M225.6 160.9l-.8 .1M226.2 160.1l.2 .1-.1-.1"/>
<path d="M226.2 160.1l-.6-.2-.9 .3M226.3 160.3l-1.1-.2-.9 .4M226.6 167.8l.2 .1M226.7 167.1l.2 .1M226.7 167.9h.1M226.9 167.6v.4l.2 .2M226.9 167.2l-.3 .7M226.9 167.6l.3 .2M227.1 167.2l-.2 .4M227.2 167.8l-.1 .4M227.3 167.2l.1 .3-.2 .3M227.8 167l-.9 .2"/>
<path d="M227.8 167l-.1 .6-.6 .6M228.6 162.9a1.52 1.52 0 0 0-2.2 .5 3.2 3.2 0 0 0-.8 3.6l.5 .3v.8l.4 .2M228.7 163.7a2.26 2.26 0 0 0-2.4 2.4v.5l.4 .5M228.7 163.7a1.63 1.63 0 0 0-2.4 1.3 1.47 1.47 0 0 0 .4 2.1M228.7 163.7a2.13 2.13 0 0 1-.9 3.3M229.1 164.7a1.28 1.28 0 0 0-.4-1.8 1.28 1.28 0 0 0-1.8 .5 2.78 2.78 0 0 0-.8 3.9l.3 .1 .1 .9h.2l.1-.4M233.5 166.4l15.9 70 .3 .5 3.6 2 1 .2 .5-.2 3.1-2.6M242.5 160.7l-4.4 3.8-11.9 5.1h-1.2M244.5 160.4l1.3 1.9 1.5 .9M244.5 160.4l1.4 .8M245.9 161.2l.8 .9M246.7 162.1l.6 1.1"/>
<path d="M246.7 162.1l.5 .6 .7 .1 .6-.2M247 164.2l15.3 68-.4 .7M248.5 162.7l-1.2 .5M249.1 162.3l-.6 .4M250.2 161.2l-1.1 1.1M250.8 160l-.6 1.2-1.1 1.1M244.2 213.5a4.3 4.3 0 0 0-.8 3l4.2 18.2 .5 .8 1.1 .6M244.6 215.4l-.1 1.6 4.2 18.3 .6 .9M259 217.7l8.4 .3 1.5 .7M259.2 218.2l9.7 .5M267.3 213.7l-.3 1a2.3 2.3 0 0 0 1.6 1.7l8 4.6 1.9 .8 16 2.4 6.1 1.4 .5-.9-6.8-1.5-12.4-1.8a11.7 11.7 0 0 1-5.1-1.3l-8-4.6a2.05 2.05 0 0 1-1.4-1.8l.3-.3a28.4 28.4 0 0 1 10 .1l.8 .3a101 101 0 0 1 13 5.4l9.6 5.5M268.9 218.7l.9 1.9 4.6-.3 .4-.3"/>
<path d="M273.7 219.4l-.4 .4-3.9 .1M277.3 217.3l-1.4 .1M277.3 217.3l4.1 .2M280 217.4l1.4 .1M281.4 217.5l4 .5M281.4 217.5l2.6 .3M281.6 217l-4-.3-2.8 .1 1.1 .6 1.4-.1M281.6 217l2.7 .3M284.3 217.3l1.2 .3M285.3 217.9l1.3 .3M285.5 217.6l1.1 .6M285.6 217.6l1.1 .6-1.3-.2"/>
<path d="M286.6 218.2h.1M254.5 224l.4 2.1 .9 .5M254.5 224l.9 .5M254.7 226.1l.5 .1M255.4 224.5l.4 2.1M256.1 221.5l-.8 .9-.8 1.6M256.1 221.5l.8-.3a2.14 2.14 0 0 1 2 .5M256.1 221.5l.8 .5M256.7 233.8l.5 2.1 .9 .5M256.7 233.8l.9 .5M256.9 235.9l.5 .1M256.9 222l-.6 1.4-.9 1.1"/>
<path d="M257 226.4l-1.2 .2M257.6 226l.7 .4M257.6 234.3l.5 2.1M257.7 220.9a2.18 2.18 0 0 0-3.2 .8 3 3 0 0 0-.4 4l.6 .4M257.7 220.9a3.1 3.1 0 0 0-3.4 2.5 2.27 2.27 0 0 0 .4 2.7M257.7 220.9l.4 .3M258.3 231.4l-.8 .8-.8 1.6M258.3 231.4l.8-.3a2.12 2.12 0 0 1 2 .4M258.3 231.4l.9 .5M258.9 221.7l.3 .9M258.9 221.7l-2 .3M258.9 224.5l.9-.3a1.31 1.31 0 0 1 .1 1.4 1.31 1.31 0 0 1-1.3 .6l-.1-.7z"/>
<path d="M259.1 223.4l.7 .4M259.2 236.3l-1.1 .1M259.2 231.9l-.5 1-1.1 1.4M259.3 226.2l-1 .2M259.4 222.8a1.75 1.75 0 0 0-2.8 .6 1.86 1.86 0 0 0 .6 3.2M259.8 235.8l.8 .5M259.8 223.8l.4 .9M259.8 223.8a1.73 1.73 0 0 0-1.5 2.6M259.9 223.8a.95 .95 0 0 0-.4-1 .95 .95 0 0 0-1.2 0 2.79 2.79 0 0 0-1.2 3.7l.5 .2 .8-.3M259.9 230.7a2.62 2.62 0 0 0-3 1.7 2.64 2.64 0 0 0 0 3.5M259.9 230.7l.4 .4M259.9 230.7a2.41 2.41 0 0 0-3.5 1.2 2.99 2.99 0 0 0 0 3.7l.5 .3"/>
<path d="M261.1 231.5l.3 1M261.1 231.5l-1.9 .4M261.2 234.4a.66 .66 0 0 1 1-.3 .66 .66 0 0 1 .1 1 1.02 1.02 0 0 1-1.5 .8v-.8zM261.3 227.5l.4-.5a.59 .59 0 0 1 .3 .7 .59 .59 0 0 1-.6 .4M261.3 233.2l.8 .5M261.5 236.1l-.6 .2h-.3M261.7 232.6a1.73 1.73 0 0 0-2.9 .7 2.02 2.02 0 0 0-.1 2.7l.7 .4M261.9 232.9a1.36 1.36 0 0 0-2.3 .7 2.1 2.1 0 0 0-.1 2.9h.6l.5-.2M261.9 232.9l.2 .8M262.1 233.7l.3 .7M262.1 233.7a1.71 1.71 0 0 0-1.5 2.6M267.4 231.2l.1-.1a.54 .54 0 0 1 .4 .6 .54 .54 0 0 1-.5 .5l-.4-.2z"/>
<path d="M269.8 223.1l.5-.2a.71 .71 0 0 1-.5 1.1l-.2-.4zM280 226.1l.5-.3a.66 .66 0 0 1 .1 .7 .66 .66 0 0 1-.7 .4l-.1-.5zM284.9 222.8l-1.8 5.1a9.5 9.5 0 0 1-6.8 6.6l-14.2 1"/>
<circle cx="239" cy="144.5" r="1.47"/>
</g>
<g fill="none" stroke="#000" stroke-width=".3">
<path d="M221.4 59a2.39 2.39 0 0 0 4.1 .2v-.2M240 45l17.7 10.2M243.2 44.3l-1 .6M246.7 46.4l-1 .6v.2M257.7 56.4l1 .6M262.3 57.8l1.1 .6v96.3M266.6 57.8l-1.1 .6v96.3M270.1 59.8l-1.1 .7M19 71h181.6v207.2h-181.6zM19 76.3h181.6M32 71v207.2M44.8 71v207.2"/>
<path d="M99.8 71v207.2M185.5 71v207.2M209.6 64.7l1 .6M213.1 65.8v1.2M214.4 75.1a5.2 5.2 0 0 0 5 4.1l.8 .1a15 15 0 0 0 6-.2l.7-.2a8.9 8.9 0 0 0 4.8-3.2M214.4 71.8a4.6 4.6 0 0 0 3.7 3.6 14.4 14.4 0 0 0 8.9 0M221.6 70.7v1.2M226.2 74.3l1.1 .6M232.4 76.8a6.4 6.4 0 0 1-5.1 5.4l-3.4 .6h-3.5a7 7 0 0 1-5.8-3.6l-.2-.7M246.7 70.2l-.2 .2M254.2 62.5l1.1 .6M272.2 63.5l-1 .6"/>
<path d="M19 81.6h181.6M19 92.2h181.6M232.4 80.2a6.2 6.2 0 0 1-4.7 5.2l-.4 .1a14.5 14.5 0 0 1-7.3 .6 6.5 6.5 0 0 1-5.4-3.5l-.2-.7M232.4 83.6a6.1 6.1 0 0 1-4.3 5 14.9 14.9 0 0 1-10 .4l-.3-.1a4.5 4.5 0 0 1-3.4-3.6M232.4 90.4a6.4 6.4 0 0 1-5.1 5.3 14.8 14.8 0 0 1-5.6 .7l-1.7-.1a7.1 7.1 0 0 1-5.3-3.3l-.3-.9M232.4 93.8a6.4 6.4 0 0 1-5.1 5.3 13.1 13.1 0 0 1-11.6-1.3l-.9-1-.4-1.3M232.4 97.2a6.4 6.4 0 0 1-5.1 5.3 12.3 12.3 0 0 1-12-1.7l-.6-.8-.3-1.2M232.5 87a6.9 6.9 0 0 1-5.6 5.5l-3.4 .5-3.1-.1a7.8 7.8 0 0 1-5.7-3.1l-.3-1.1M19 113.5h181.6M19 102.9h181.6M19 108.2h181.6M19 118.8h181.6"/>
<path d="M232.2 116h.1M232.4 103.9a6.4 6.4 0 0 1-5.1 5.4 13.1 13.1 0 0 1-11.6-1.3l-.9-1-.4-1.3M232.4 107.3a6.4 6.4 0 0 1-5.1 5.3 12.7 12.7 0 0 1-11.8-1.4 2.95 2.95 0 0 1-1.1-2.2M232.4 110.7a6.4 6.4 0 0 1-5.1 5.3 12.7 12.7 0 0 1-11.8-1.4l-.8-1.1-.3-1.1M232.4 117.5a6.4 6.4 0 0 1-5.1 5.3 12.7 12.7 0 0 1-11.8-1.4 2.95 2.95 0 0 1-1.1-2.2M232.5 100.5a4 4 0 0 1-1.3 3 11.2 11.2 0 0 1-7.7 3.1h-2.2a8.6 8.6 0 0 1-6.5-3l-.4-1.4M232.5 114.1a6.9 6.9 0 0 1-5.6 5.4 13.2 13.2 0 0 1-11.2-1.3l-.9-1.1-.4-1.3M233.5 116.5l.3 .1M234.3 113.8a1.57 1.57 0 0 0-1.4 2.4M235 109.8l.7 .4M237.7 103.6l.7 .5v8.1M239.2 117.7a.51 .51 0 0 0-.7-.3 .51 .51 0 0 0-.2 .7l.2 .4h.2"/>
<path d="M239.6 117.8v.1M240.5 103.6l-.7 .5v8M242.5 119.3a1.39 1.39 0 0 1 2.2 .6 1.99 1.99 0 0 1 .2 2.9 2.65 2.65 0 0 1-2.6-3.1zM242.8 118.6a2.77 2.77 0 0 1 3 3l-.1 .8-.4 .5M252.5 110.6l-.6 .4M253.9 113l-.6 .4M19 124.1h181.6M19 129.4h181.6M19 134.7h181.6M226.8 138.5l.7 .4v.3M227.5 139.9l-.7 .6 1.7 7.4M235.2 121.2l.7 .4"/>
<path d="M236.1 139.5l.7 .4M236.6 120.5l.6 .5a2.35 2.35 0 0 0 2.1 .2M237.9 129.1l-.1 .4M240.1 136.1l2.4 10.5M240.4 128.9l.7 .4M242.8 131a.82 .82 0 0 0-.7 .4 .82 .82 0 0 0 0 .8M245.8 131.4l-1 .6M246.7 129.5v2.4M247.8 122.3a1.41 1.41 0 0 1 2.2 .6 1.97 1.97 0 0 1 0 3.1 2.87 2.87 0 0 1-2.2-3.7zM248.1 121.7a2.23 2.23 0 0 1 2.6 1.6l.5 1.6-.6 1.1M248.3 132.8l-1 .6M253.9 124.5l-.1 .1"/>
<path d="M258.8 139.8l1 .7M19 140h181.6M19 145.4h181.6M19 150.7h181.6M19 156h181.6M218 158.2l1.1 .6M221.4 145.4a2.32 2.32 0 0 0 4.1 0M226.9 146h.1M229.8 148.6l1.6 7.4M231.6 142.2l-.7 .6 1.7 7.4M233 142.1l.7 .4 1.7 7.4M233.3 150.5l.8 3.3"/>
<path d="M235 150.2l.5 2.3M239.3 143.9a.61 .61 0 0 1 .6-.3 .61 .61 0 0 1 .5 .5 1.41 1.41 0 0 1-1.5 1.7 1.32 1.32 0 0 1 .4-1.9zM240.2 143.5a1.59 1.59 0 0 0-1.4 2.3M242.5 154.9l1.1 .7M243.9 152.5l1.1 .6M255.3 146l1 .6M272.2 154.9l-1 .7M19 161.3h181.6M19 166.6h181.6M19 172h181.6M19 177.2h181.6M216.5 162.1l1 .6"/>
<path d="M217 164.5l.9 .5M222.8 165.7l1.1 .7M223.4 168.1l1 .6M224.4 161.9l1.1 .6M226 167.6l.3 .2M233.8 166.3l15.9 70.6M236.6 165.1l16.7 73.8M238.2 164.3l16.8 74.4M242.5 164l1.1 .5M246.5 164.5l13.3 58.7M19 182.5h181.6M19 187.9h181.6"/>
<path d="M19 193.2h181.6M19 198.5h181.6M19 203.8h181.6M19 209.1h181.6M19 214.4h181.6M243.4 216.5l1.1 .5M267.4 218l1.1 .6M268.8 215.5l-.2 .9M273.3 219.8l1 .5M273.7 219.4l1.1 .6M19 225.1h181.6M19 230.4h181.6"/>
<path d="M19 235.7h181.6M247.6 234.7l1.1 .6M259.1 223.4a1.67 1.67 0 0 0-1.5 2.6M259.9 223.6l.1 .3M260.1 224.8l1.8 8M261.3 233.2a1.69 1.69 0 0 0-1.6 .9 1.69 1.69 0 0 0 .1 1.7M269.5 220.3l.5 .3M276.8 220.1l-.2 .9M279.8 221.1l-.3 .9M301.1 224.7l-.5 .9M19 241h181.6M19 246.3h181.6"/>
<path d="M19 251.6h181.6M19 257h181.6M19 262.3h181.6M19 272.9h181.6"/>
</g>
<g fill="#000">
<circle cx="232.6" cy="109.5" r=".18"/>
<circle cx="224.8" cy="159.8" r=".18"/>
<circle cx="225.7" cy="158.2" r=".18"/>
<circle cx="221.7" cy="165" r=".18"/>
<circle cx="273.7" cy="219.4" r=".18"/>
<circle cx="285.6" cy="217.6" r=".18"/>
<circle cx="274.8" cy="220" r=".18"/>
<circle cx="300.6" cy="225.6" r=".18"/>
<circle cx="301.1" cy="224.7" r=".18"/>
</g>
<path d="M270.1 257h140v30h-140zM303.2 257v16M350.1 257v30M390.1 257v12M270.1 265h33.1M270.1 273h80M350.1 277h60M350.1 269h60M350.1 263h60M370.1 277v10M390.1 277v10" fill="none" stroke="#000" stroke-width=".51"/>
<text font-size="12.6" x="137.4" y="22.1">SMK_XXXSMT_CLUTCHPEDAL03</text>
<text font-size="9.4" x="182" y="33.8">PED-SMT-03-EMB01</text>
<g font-size="6.3">
<text x="285.6" y="58.8">MUELLE COMPRESION EMBRAGUE IDRef: 666</text>
<text x="285.6" y="66">Ref: Muelle compresión 124 x 36 x 4</text>
<text x="285.6" y="73.2">Longitud libre: 124 mm</text>
<text x="285.6" y="80.4">Diámetro exterior: 36 mm</text>
<text x="285.6" y="87.6">Diámetro del hilo: 4 mm</text>
<text x="285.6" y="94.8">Formado por 8 espiras</text>
<text x="285.6" y="102">Cuerda de piano EN 10270-1</text>
<text x="285.6" y="109.2">Extremos rectificados.</text>
<text x="285.6" y="116.4">Muelle con acabado en cincado.</text>
<text x="285.6" y="130.8">El muelle se acomoda en una cuna, su diámetro</text>
<text x="285.6" y="138">interno debe ser ligeramente mayor a 26 mm</text>
</g>
<g font-size="4.7">
<text x="304.6" y="261.2">Plano ENSAMBLAJE</text>
<text x="304.6" y="266.6">pedal EMBRAGUE SMT</text>
<text x="304.6" y="272">v3</text>
</g>
<g font-size="4.2">
<text x="34" y="9.6">6</text>
<text x="104" y="9.6">5</text>
<text x="174" y="9.6">4</text>
<text x="244" y="9.6">3</text>
<text x="314" y="9.6">2</text>
<text x="384" y="9.6">1</text>
<text x="6.8" y="38.7">D</text>
<text x="410.6" y="38.7">D</text>
<text x="7" y="112.9">C</text>
<text x="410.8" y="112.9">C</text>
<text x="7" y="187.1">B</text>
<text x="410.8" y="187.1">B</text>
<text x="7" y="261.4">A</text>
<text x="410.8" y="261.4">A</text>
<text x="34" y="290.4">6</text>
<text x="104" y="290.4">5</text>
<text x="174" y="290.4">4</text>
<text x="244" y="290.4">3</text>
<text x="314" y="290.4">2</text>
<text x="384" y="290.4">1</text>
</g>
<g font-size="3.9">
<text x="21.4" y="74.9">ITEM</text>
<text x="35.2" y="74.9">QTY</text>
<text x="60.4" y="74.9">PART NUMBER</text>
<text x="131.9" y="74.9">DESCRIPTION</text>
<text x="188.3" y="75">ID Ref</text>
<text x="24.5" y="80.2">1</text>
<text x="37.4" y="80.2">1</text>
<text x="45.7" y="80.3">Arandela de goma M8</text>
<text x="100.7" y="80.3">Arandela de goma M8</text>
<text x="186.4" y="80.2">782</text>
<text x="24.5" y="85.6">2</text>
<text x="37.4" y="85.6">2</text>
<text x="45.7" y="85.6">Cojinete IGUS Clase G</text>
<text x="100.7" y="85.6">Cojinete IGUS Clase G GFM-0810-04</text>
<text x="186.4" y="85.6">663</text>
<text x="45.7" y="90.9">GFM-0810-04</text>
<text x="24.5" y="96.2">3</text>
<text x="37.4" y="96.2">2</text>
<text x="45.7" y="96.2">Cojinete IGUS Clase G</text>
<text x="45.7" y="101.6">GFM-081014-06</text>
<text x="100.7" y="96.3">Cojinete IGUS De=10/Di=8/L=6.</text>
<text x="186.4" y="96.2">664</text>
<text x="24.5" y="106.8">4</text>
<text x="37.4" y="106.8">2</text>
<text x="45.7" y="106.8">DIN 125 - A 3,2</text>
<text x="100.7" y="106.9">Washer</text>
<text x="24.5" y="112.1">5</text>
<text x="37.4" y="112.1">5</text>
<text x="45.7" y="112.1">DIN 125 - A 6,4</text>
<text x="100.7" y="112.2">Washer</text>
<text x="24.5" y="117.4">6</text>
<text x="37.4" y="117.4">3</text>
<text x="45.7" y="117.4">DIN 125 - A 8,4</text>
<text x="100.7" y="117.5">Washer</text>
<text x="24.5" y="122.7">7</text>
<text x="37.4" y="122.7">2</text>
<text x="45.7" y="122.7">DIN 471 - 8x0,8</text>
<text x="100.7" y="122.9">Retaining rings for shaft</text>
<text x="24.5" y="128.1">8</text>
<text x="37.4" y="128.1">2</text>
<text x="45.7" y="128.1">DIN 9021 - 8,4</text>
<text x="100.7" y="128.1">Washer</text>
<text x="24.5" y="133.4">9</text>
<text x="37.4" y="133.3">1</text>
<text x="45.7" y="133.4">DIN 912 - M3 x 10</text>
<text x="100.7" y="133.5">Cylinder Head Cap Screw</text>
<text x="23.5" y="138.7">10</text>
<text x="37.4" y="138.7">1</text>
<text x="45.7" y="138.7">DIN 912 - M3 x 12</text>
<text x="100.7" y="138.8">Cylinder Head Cap Screw</text>
<text x="23.5" y="144">11</text>
<text x="23.5" y="149.3">12</text>
<text x="37.4" y="144">1</text>
<text x="37.4" y="149.3">1</text>
<text x="45.7" y="144">DIN 912 - M3 x 25</text>
<text x="45.7" y="149.3">DIN 912 - M3 x 6</text>
<text x="100.7" y="144.1">Cylinder Head Cap Screw</text>
<text x="100.7" y="149.4">Cylinder Head Cap Screw</text>
<text x="23.5" y="154.6">13</text>
<text x="37.4" y="154.6">2</text>
<text x="45.7" y="154.6">DIN 912 - M6 x 16</text>
<text x="100.7" y="154.7">Cylinder Head Cap Screw</text>
<text x="23.5" y="159.9">14</text>
<text x="37.4" y="159.9">1</text>
<text x="45.7" y="159.9">DIN 933 - M6 x 30</text>
<text x="100.7" y="160">Hex-Head Bolt</text>
<text x="23.5" y="165.2">15</text>
<text x="37.4" y="165.2">1</text>
<text x="45.7" y="165.2">DIN 933 - M8 x 65</text>
<text x="100.7" y="165.3">Hex-Head Bolt</text>
<text x="23.5" y="170.6">16</text>
<text x="37.4" y="170.6">3</text>
<text x="45.7" y="170.6">DIN 934 - M6</text>
<text x="100.7" y="170.6">Hex Nut</text>
<text x="23.5" y="175.9">17</text>
<text x="37.4" y="175.9">3</text>
<text x="45.7" y="175.9">DIN 934 - M8</text>
<text x="100.7" y="175.9">Hex Nut</text>
<text x="23.5" y="181.2">18</text>
<text x="37.4" y="181.2">3</text>
<text x="45.7" y="181.2">DIN 985 - M3</text>
<text x="100.7" y="181.1">Hex Nut</text>
<text x="23.5" y="186.5">19</text>
<text x="23.5" y="191.8">20</text>
<text x="37.4" y="186.5">3</text>
<text x="37.4" y="191.8">2</text>
<text x="45.7" y="186.5">DIN 985 - M6</text>
<text x="45.7" y="191.8">DIN 985 - M8</text>
<text x="100.7" y="186.5">Hex Nut</text>
<text x="100.7" y="191.8">Hex Nut</text>
<text x="23.5" y="197.1">21</text>
<text x="37.4" y="197.1">2</text>
<text x="45.7" y="197.1">IGUS GTM_0815_005</text>
<text x="100.7" y="197.2">Arandela de ajuste M8 e=0.5</text>
<text x="186.4" y="197.1">2559</text>
<text x="23.5" y="202.4">22</text>
<text x="37.4" y="202.4">1</text>
<text x="45.7" y="202.4">P-BTC-05-APOT02</text>
<text x="100.7" y="202.5">Brazo potenciometro pedales 6. Chapa 6 mm</text>
<text x="186.4" y="202.4">2551</text>
<text x="23.5" y="207.8">23</text>
<text x="37.4" y="207.7">1</text>
<text x="45.7" y="207.8">P-BTC-05-CSP01</text>
<text x="100.7" y="207.8">Chapa soporte potenciometro. e=2mm</text>
<text x="186.4" y="207.8">2550</text>
<text x="23.5" y="213.1">24</text>
<text x="37.4" y="213.1">1</text>
<text x="45.7" y="213.1">P-BTC-05-EMP01</text>
<text x="100.7" y="213.1">Manivela potenciometro pedales 6. e=2mm</text>
<text x="186.4" y="213.1">2552</text>
<text x="23.5" y="218.4">25</text>
<text x="37.4" y="218.4">1</text>
<text x="45.7" y="218.4">P-BTC-05-MANA01</text>
<text x="100.7" y="218.4">Chapa para extremo del pedal union</text>
<text x="186.4" y="218.4">2553</text>
<text x="100.7" y="223.8">potenciometro. e=2 mm</text>
<text x="23.5" y="229">26</text>
<text x="37.4" y="229">1</text>
<text x="45.7" y="229">P-BTC-V002-CAZOL001</text>
<text x="100.7" y="229.1">Cazoleta reposa muelle inferior</text>
<text x="186.4" y="229">893</text>
<text x="23.5" y="234.3">27</text>
<text x="23.5" y="239.6">28</text>
<text x="37.4" y="234.3">1</text>
<text x="37.4" y="239.6">1</text>
<text x="45.7" y="234.3">P-BTC-V002-EJE001</text>
<text x="45.7" y="239.6">P-BTC-V003-CAZOLA001</text>
<text x="100.7" y="234.4">Varilla roscada M8 calidad 8.8 longitud 238mm</text>
<text x="100.7" y="239.7">Cazoleta reposa muelle superior</text>
<text x="186.4" y="234.3">789</text>
<text x="186.4" y="239.6">894</text>
<text x="23.5" y="244.9">29</text>
<text x="37.4" y="244.9">1</text>
<text x="45.7" y="244.9">P-BTC-V004-MUELLEG001</text>
<text x="100.7" y="245">M. compresión 124.00x36.00x4.00 Zinc 8 espiras</text>
<text x="186.4" y="244.9">666</text>
<text x="23.5" y="250.2">30</text>
<text x="37.4" y="250.2">1</text>
<text x="45.7" y="250.2">P-SMT-01-APEE02</text>
<text x="100.7" y="250.3">Atornillamiento Pedal Embrague y Freno</text>
<text x="23.5" y="255.6">31</text>
<text x="37.4" y="255.6">1</text>
<text x="45.7" y="255.6">PED-AUT-06-EJEM01</text>
<text x="100.7" y="255.7">Eje de la rotula de los pedales v6</text>
<text x="186.4" y="255.6">2558</text>
<text x="23.5" y="260.9">32</text>
<text x="37.4" y="260.9">1</text>
<text x="45.7" y="260.9">PED-AUT-06-ESP01</text>
<text x="100.7" y="261">Soporte de los Pedales v6</text>
<text x="186.4" y="260.9">2556</text>
<text x="23.5" y="266.2">33</text>
<text x="37.4" y="266.2">1</text>
<text x="45.7" y="266.3">Potenciómetro Giratorio.</text>
<text x="100.7" y="266.3">Potenciómetro Giratorio, Plástico Conductivo, Serie</text>
<text x="186.4" y="266.2">2694</text>
<text x="45.7" y="271.6">FARNELL</text>
<text x="100.7" y="271.6">357, 5 kohm, Lineal, 1, 1 W, Panel</text>
<text x="23.5" y="276.9">34</text>
<text x="37.4" y="276.8">1</text>
<text x="45.7" y="276.9">ZNT PHSA8</text>
<text x="100.7" y="276.9">Rotula M8x1.25</text>
<text x="186.4" y="276.9">672</text>
</g>
<text font-size="3.1" x="352.4" y="275">SMK_XXXSMT_CLUTCHPEDAL03-ENS02</text>
<g font-size="2.4">
<text x="271.2" y="259.7">SCALE:</text>
<text x="350.6" y="260.8">DRAWN: Sergio Torremocha</text>
<text x="391.2" y="260.6">02/06/2016</text>
<text x="350.6" y="267">CHECKED: Antonio Garcia</text>
<text x="391.2" y="266.7">02/06/2016</text>
<text x="350.6" y="271.4">DWG NO:</text>
<text x="351.6" y="279.3">REV</text>
<text x="372" y="279.4">SIZE</text>
<text x="391" y="279.6">SHEET</text>
<text x="358.7" y="284.1">1</text>
<text x="377.9" y="283.8">A3</text>
<text x="398.3" y="283.8">1 /5</text>
</g>
</svg>
